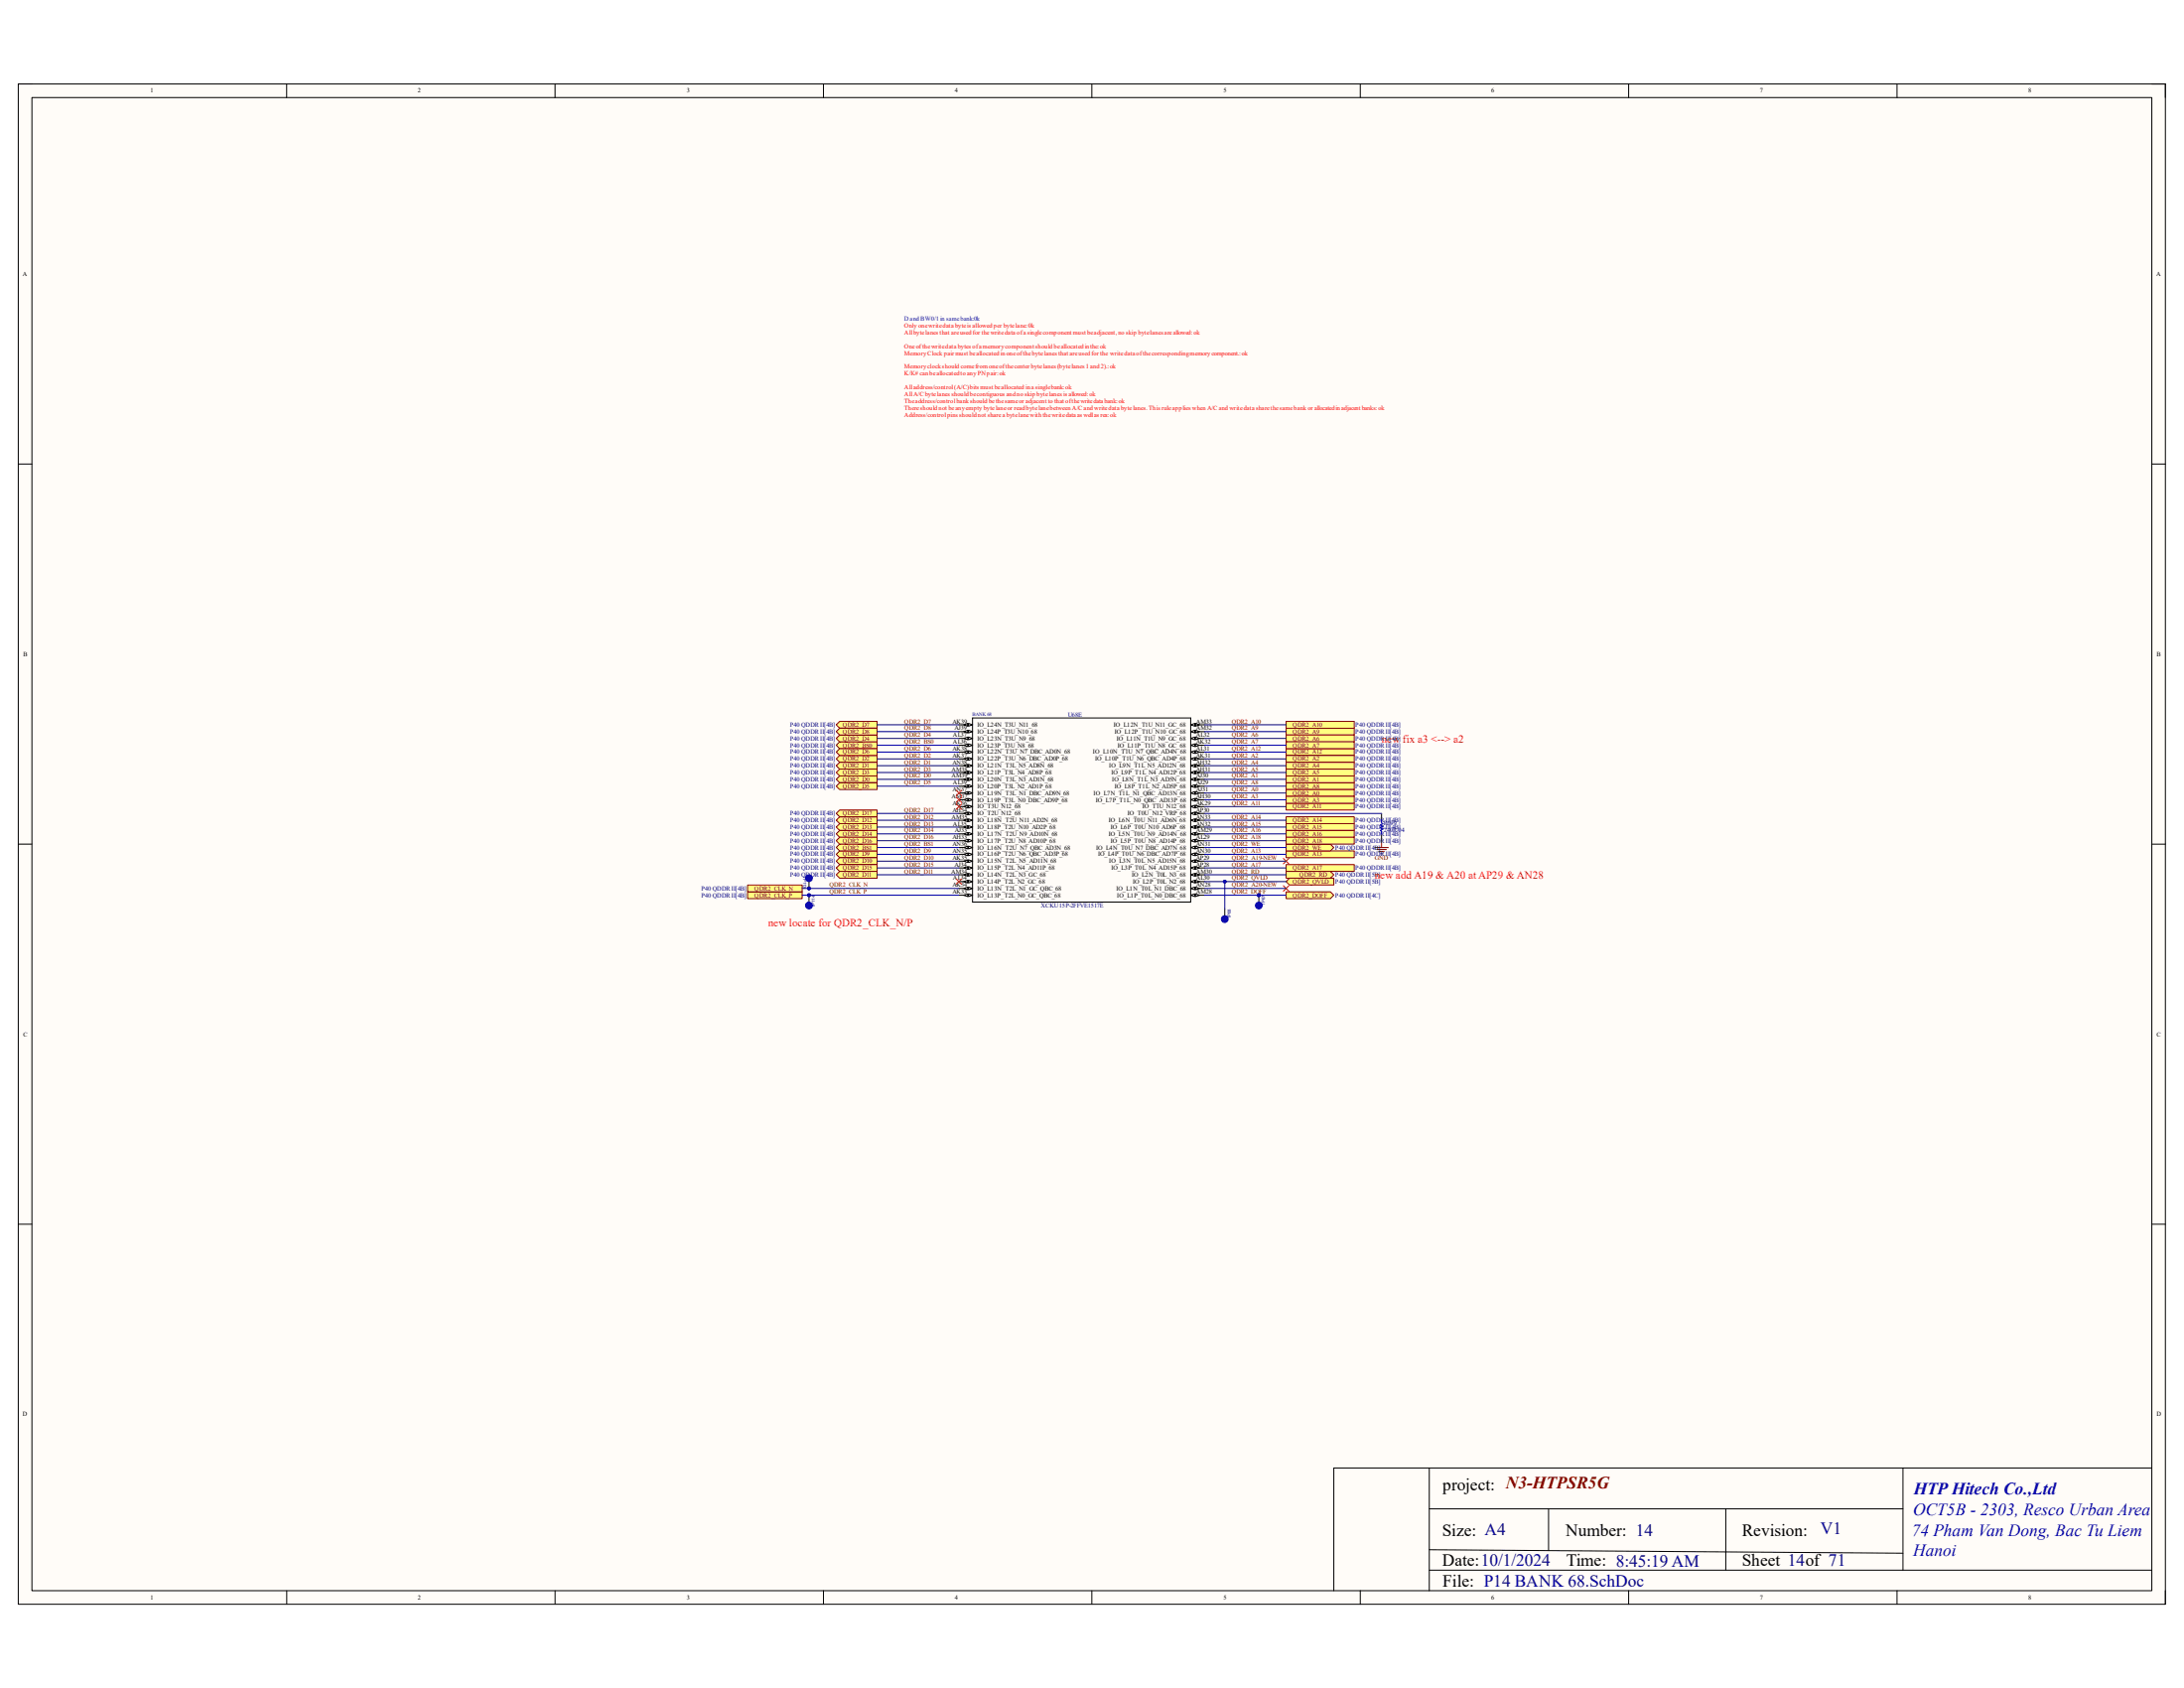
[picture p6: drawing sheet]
<svg xmlns="http://www.w3.org/2000/svg" width="279mm" height="216mm" viewBox="0 0 279 216" stroke-linecap="round" stroke-linejoin="round" font-family="sans-serif">
<path d="M2.3 10.7h274.7v194.5h-274.7z" fill-rule="evenodd" fill="#fffcf8"/>
<path d="M2.3 10.7h274.7v194.5h-274.7z" fill="none" stroke="#000" stroke-width=".13"/>
<path d="M4.1 12.5h271.2v191h-271.2z" fill-rule="evenodd" fill="#fffcf8"/>
<g fill="none" stroke="#000" stroke-width=".13">
<path d="M2.3 10.7h1.8M4.1 12.5h271.2v191h-271.2zM36.7 10.7v1.8M71 10.7v1.8M105.3 10.7v1.8M139.7 10.7v1.8M174 10.7v1.8M208.4 10.7v1.8M242.7 10.7v1.8M275.3 10.7h1.7v1.8M2.3 59.3h1.8M275.3 59.4h1.7"/>
<path d="M124.4 91.8h27.9v23.6h-27.9zM2.3 108h1.8M152.3 114.5h1.8M176.7 104v.9M176.7 106.7v.8M275.3 108h1.7M2.3 156.6h1.8M275.3 156.6h1.7M182.8 187.8v15.7M182.8 193h60.6M182.8 198.2l60.6 .5M198.1 193v5.3"/>
<path d="M220.8 193v7.8M243.4 187.8v13M275.3 187.8h-104.7v15.7M36.7 203.5v1.7M71 203.5v1.7M105.3 203.5v1.7M139.7 203.5v1.7M174 203.5v1.7M182.8 200.8h92.5M208.4 203.5v1.7M242.7 203.5v1.7M277 203.5v1.7"/>
</g>
<path d="M176.7 104.9v.4h.2l-.3 .2 .3 .2-.3 .2 .3 .1-.3 .2 .1 .1v.4" fill="none" stroke="#00f" stroke-width=".13"/>
<path d="M175.9 108.4h1.7M176.1 108.7h1.3M176.4 108.9h.7M176.7 109.2h.1M176.7 107.5v.9" fill="none" stroke="#800000" stroke-width=".13"/>
<path d="M152.3 114.5l.5-.2v.4z" fill="#f8fcff"/>
<path d="M152.3 114.5l.5-.2v.4z" fill="none" stroke="#000" stroke-width=".13"/>
<path d="M152.9 114.3l.6 .2-.6 .2z" fill="#f8fcff"/>
<path d="M152.3 113.6h1.8M152.9 114.3l.6 .2-.6 .2z" fill="none" stroke="#000" stroke-width=".13"/>
<path d="M152.3 113.6l.5-.1v.3z" fill="#f8fcff"/>
<path d="M152.3 113.6l.5-.1v.3z" fill="none" stroke="#000" stroke-width=".13"/>
<path d="M152.9 113.5l.6 .1-.6 .2z" fill="#f8fcff"/>
<path d="M152.3 112.8h1.8M152.9 113.5l.6 .1-.6 .2z" fill="none" stroke="#000" stroke-width=".13"/>
<path d="M152.3 112.8l.5-.2v.3z" fill="#f8fcff"/>
<path d="M152.3 112.8l.5-.2v.3z" fill="none" stroke="#000" stroke-width=".13"/>
<path d="M152.9 112.6l.6 .2-.6 .1z" fill="#f8fcff"/>
<path d="M152.3 111.9h1.8M152.9 112.6l.6 .2-.6 .1z" fill="none" stroke="#000" stroke-width=".13"/>
<path d="M152.3 111.9l.5-.2v.4z" fill="#f8fcff"/>
<path d="M152.3 111.9l.5-.2v.4z" fill="none" stroke="#000" stroke-width=".13"/>
<path d="M152.9 111.7l.6 .2-.6 .2z" fill="#f8fcff"/>
<path d="M152.3 111h1.8M152.9 111.7l.6 .2-.6 .2z" fill="none" stroke="#000" stroke-width=".13"/>
<path d="M152.3 111l.5-.2v.4z" fill="#f8fcff"/>
<path d="M152.3 111l.5-.2v.4z" fill="none" stroke="#000" stroke-width=".13"/>
<path d="M152.9 110.8l.6 .2-.6 .2z" fill="#f8fcff"/>
<path d="M152.3 110.1h1.8M152.9 110.8l.6 .2-.6 .2z" fill="none" stroke="#000" stroke-width=".13"/>
<path d="M152.3 110.1l.5-.1v.3z" fill="#f8fcff"/>
<path d="M152.3 110.1l.5-.1v.3z" fill="none" stroke="#000" stroke-width=".13"/>
<path d="M152.9 110l.6 .1-.6 .2z" fill="#f8fcff"/>
<path d="M152.3 109.3h1.8M152.9 110l.6 .1-.6 .2z" fill="none" stroke="#000" stroke-width=".13"/>
<path d="M152.3 109.3l.5-.2v.3z" fill="#f8fcff"/>
<path d="M152.3 109.3l.5-.2v.3z" fill="none" stroke="#000" stroke-width=".13"/>
<path d="M152.9 109.1l.6 .2-.6 .1z" fill="#f8fcff"/>
<path d="M152.3 108.4h1.8M152.9 109.1l.6 .2-.6 .1z" fill="none" stroke="#000" stroke-width=".13"/>
<path d="M152.3 108.4l.5-.2v.4z" fill="#f8fcff"/>
<path d="M152.3 108.4l.5-.2v.4z" fill="none" stroke="#000" stroke-width=".13"/>
<path d="M152.9 108.2l.6 .2-.6 .2z" fill="#f8fcff"/>
<path d="M152.3 107.5h1.8M152.9 108.2l.6 .2-.6 .2z" fill="none" stroke="#000" stroke-width=".13"/>
<path d="M152.3 107.5l.5-.1v.3z" fill="#f8fcff"/>
<path d="M152.3 107.5l.5-.1v.3z" fill="none" stroke="#000" stroke-width=".13"/>
<path d="M152.9 107.4l.6 .1-.6 .2z" fill="#f8fcff"/>
<path d="M152.3 106.7h1.8M152.9 107.4l.6 .1-.6 .2z" fill="none" stroke="#000" stroke-width=".13"/>
<path d="M152.3 106.7l.5-.2v.3z" fill="#f8fcff"/>
<path d="M152.3 106.7l.5-.2v.3z" fill="none" stroke="#000" stroke-width=".13"/>
<path d="M152.9 106.5l.6 .2-.6 .1z" fill="#f8fcff"/>
<path d="M152.3 105.8h1.8M152.9 106.5l.6 .2-.6 .1z" fill="none" stroke="#000" stroke-width=".13"/>
<path d="M152.3 105.8l.5-.2v.4z" fill="#f8fcff"/>
<path d="M152.3 105.8l.5-.2v.4z" fill="none" stroke="#000" stroke-width=".13"/>
<path d="M152.9 105.6l.6 .2-.6 .2z" fill="#f8fcff"/>
<path d="M152.3 104.9h1.8M152.9 105.6l.6 .2-.6 .2z" fill="none" stroke="#000" stroke-width=".13"/>
<path d="M152.3 104.9l.5-.2v.4z" fill="#f8fcff"/>
<path d="M152.3 104.9l.5-.2v.4z" fill="none" stroke="#000" stroke-width=".13"/>
<path d="M152.9 104.7l.6 .2-.6 .2z" fill="#f8fcff"/>
<path d="M152.3 104h1.8M152.9 104.7l.6 .2-.6 .2z" fill="none" stroke="#000" stroke-width=".13"/>
<path d="M152.3 104l.5-.1v.3z" fill="#f8fcff"/>
<path d="M152.3 104l.5-.1v.3z" fill="none" stroke="#000" stroke-width=".13"/>
<path d="M152.9 103.9l.6 .1-.6 .2z" fill="#f8fcff"/>
<path d="M152.3 103.2h1.8M152.9 103.9l.6 .1-.6 .2z" fill="none" stroke="#000" stroke-width=".13"/>
<path d="M152.3 103.2l.5-.2v.3z" fill="#f8fcff"/>
<path d="M152.3 103.2l.5-.2v.3z" fill="none" stroke="#000" stroke-width=".13"/>
<path d="M152.9 103l.6 .2-.6 .1z" fill="#f8fcff"/>
<path d="M152.3 102.3h1.8M152.9 103l.6 .2-.6 .1z" fill="none" stroke="#000" stroke-width=".13"/>
<path d="M152.3 102.3l.5-.2v.4z" fill="#f8fcff"/>
<path d="M152.3 102.3l.5-.2v.4z" fill="none" stroke="#000" stroke-width=".13"/>
<path d="M152.9 102.1l.6 .2-.6 .2z" fill="#f8fcff"/>
<path d="M152.3 101.4h1.8M152.9 102.1l.6 .2-.6 .2z" fill="none" stroke="#000" stroke-width=".13"/>
<path d="M152.3 101.4l.5-.1v.3z" fill="#f8fcff"/>
<path d="M152.3 101.4l.5-.1v.3z" fill="none" stroke="#000" stroke-width=".13"/>
<path d="M152.9 101.3l.6 .1-.6 .2z" fill="#f8fcff"/>
<path d="M152.3 100.6h1.8M152.9 101.3l.6 .1-.6 .2z" fill="none" stroke="#000" stroke-width=".13"/>
<path d="M152.3 100.6l.5-.2v.3z" fill="#f8fcff"/>
<path d="M152.3 100.6l.5-.2v.3z" fill="none" stroke="#000" stroke-width=".13"/>
<path d="M152.9 100.4l.6 .2-.6 .1z" fill="#f8fcff"/>
<path d="M152.3 99.7h1.8M152.9 100.4l.6 .2-.6 .1z" fill="none" stroke="#000" stroke-width=".13"/>
<path d="M152.3 99.7l.5-.2v.4z" fill="#f8fcff"/>
<path d="M152.3 99.7l.5-.2v.4z" fill="none" stroke="#000" stroke-width=".13"/>
<path d="M152.9 99.5l.6 .2-.6 .2z" fill="#f8fcff"/>
<path d="M152.3 98.8h1.8M152.9 99.5l.6 .2-.6 .2z" fill="none" stroke="#000" stroke-width=".13"/>
<path d="M152.3 98.8l.5-.2v.4z" fill="#f8fcff"/>
<path d="M152.3 98.8l.5-.2v.4z" fill="none" stroke="#000" stroke-width=".13"/>
<path d="M152.9 98.6l.6 .2-.6 .2z" fill="#f8fcff"/>
<path d="M152.3 97.9h1.8M152.9 98.6l.6 .2-.6 .2z" fill="none" stroke="#000" stroke-width=".13"/>
<path d="M152.3 97.9l.5-.1v.3z" fill="#f8fcff"/>
<path d="M152.3 97.9l.5-.1v.3z" fill="none" stroke="#000" stroke-width=".13"/>
<path d="M152.9 97.8l.6 .1-.6 .2z" fill="#f8fcff"/>
<path d="M152.3 97.1h1.8M152.9 97.8l.6 .1-.6 .2z" fill="none" stroke="#000" stroke-width=".13"/>
<path d="M152.3 97.1l.5-.2v.3z" fill="#f8fcff"/>
<path d="M152.3 97.1l.5-.2v.3z" fill="none" stroke="#000" stroke-width=".13"/>
<path d="M152.9 96.9l.6 .2-.6 .1z" fill="#f8fcff"/>
<path d="M152.3 96.2h1.8M152.9 96.9l.6 .2-.6 .1z" fill="none" stroke="#000" stroke-width=".13"/>
<path d="M152.3 96.2l.5-.2v.4z" fill="#f8fcff"/>
<path d="M152.3 96.2l.5-.2v.4z" fill="none" stroke="#000" stroke-width=".13"/>
<path d="M152.9 96l.6 .2-.6 .2z" fill="#f8fcff"/>
<path d="M152.3 95.3h1.8M152.9 96l.6 .2-.6 .2z" fill="none" stroke="#000" stroke-width=".13"/>
<path d="M152.3 95.3l.5-.2v.4z" fill="#f8fcff"/>
<path d="M152.3 95.3l.5-.2v.4z" fill="none" stroke="#000" stroke-width=".13"/>
<path d="M152.9 95.1l.6 .2-.6 .2z" fill="#f8fcff"/>
<path d="M152.3 94.4h1.8M152.9 95.1l.6 .2-.6 .2z" fill="none" stroke="#000" stroke-width=".13"/>
<path d="M152.3 94.4l.5-.1v.3z" fill="#f8fcff"/>
<path d="M152.3 94.4l.5-.1v.3z" fill="none" stroke="#000" stroke-width=".13"/>
<path d="M152.9 94.3l.6 .1-.6 .2z" fill="#f8fcff"/>
<path d="M152.3 93.6h1.8M152.9 94.3l.6 .1-.6 .2z" fill="none" stroke="#000" stroke-width=".13"/>
<path d="M152.3 93.6l.5-.2v.3z" fill="#f8fcff"/>
<path d="M152.3 93.6l.5-.2v.3z" fill="none" stroke="#000" stroke-width=".13"/>
<path d="M152.9 93.4l.6 .2-.6 .1z" fill="#f8fcff"/>
<path d="M152.3 92.7h1.8M152.9 93.4l.6 .2-.6 .1z" fill="none" stroke="#000" stroke-width=".13"/>
<path d="M152.3 92.7l.5-.2v.4z" fill="#f8fcff"/>
<path d="M152.3 92.7l.5-.2v.4z" fill="none" stroke="#000" stroke-width=".13"/>
<path d="M152.9 92.5l.6 .2-.6 .2z" fill="#f8fcff"/>
<path d="M152.9 92.5l.6 .2-.6 .2zM122.7 114.5h1.7" fill="none" stroke="#000" stroke-width=".13"/>
<path d="M123.9 114.3l.5 .2-.5 .2z" fill="#f8fcff"/>
<path d="M123.9 114.3l.5 .2-.5 .2z" fill="none" stroke="#000" stroke-width=".13"/>
<path d="M123.3 114.5l.5-.2v.4z" fill="#f8fcff"/>
<path d="M122.7 113.6h1.7M123.3 114.5l.5-.2v.4z" fill="none" stroke="#000" stroke-width=".13"/>
<path d="M123.9 113.5l.5 .1-.5 .2z" fill="#f8fcff"/>
<path d="M123.9 113.5l.5 .1-.5 .2z" fill="none" stroke="#000" stroke-width=".13"/>
<path d="M123.3 113.6l.5-.1v.3z" fill="#f8fcff"/>
<path d="M122.7 112.8h1.7M123.3 113.6l.5-.1v.3z" fill="none" stroke="#000" stroke-width=".13"/>
<path d="M123.9 112.6l.5 .2-.5 .1z" fill="#f8fcff"/>
<path d="M123.9 112.6l.5 .2-.5 .1z" fill="none" stroke="#000" stroke-width=".13"/>
<path d="M123.3 112.8l.5-.2v.3z" fill="#f8fcff"/>
<path d="M122.7 111.9h1.7M123.3 112.8l.5-.2v.3z" fill="none" stroke="#000" stroke-width=".13"/>
<path d="M123.9 111.7l.5 .2-.5 .2z" fill="#f8fcff"/>
<path d="M123.9 111.7l.5 .2-.5 .2z" fill="none" stroke="#000" stroke-width=".13"/>
<path d="M123.3 111.9l.5-.2v.4z" fill="#f8fcff"/>
<path d="M122.7 111h1.7M123.3 111.9l.5-.2v.4z" fill="none" stroke="#000" stroke-width=".13"/>
<path d="M123.9 110.8l.5 .2-.5 .2z" fill="#f8fcff"/>
<path d="M123.9 110.8l.5 .2-.5 .2z" fill="none" stroke="#000" stroke-width=".13"/>
<path d="M123.3 111l.5-.2v.4z" fill="#f8fcff"/>
<path d="M122.7 110.1h1.7M123.3 111l.5-.2v.4z" fill="none" stroke="#000" stroke-width=".13"/>
<path d="M123.9 110l.5 .1-.5 .2z" fill="#f8fcff"/>
<path d="M123.9 110l.5 .1-.5 .2z" fill="none" stroke="#000" stroke-width=".13"/>
<path d="M123.3 110.1l.5-.1v.3z" fill="#f8fcff"/>
<path d="M122.7 109.3h1.7M123.3 110.1l.5-.1v.3z" fill="none" stroke="#000" stroke-width=".13"/>
<path d="M123.9 109.1l.5 .2-.5 .1z" fill="#f8fcff"/>
<path d="M123.9 109.1l.5 .2-.5 .1z" fill="none" stroke="#000" stroke-width=".13"/>
<path d="M123.3 109.3l.5-.2v.3z" fill="#f8fcff"/>
<path d="M122.7 108.4h1.7M123.3 109.3l.5-.2v.3z" fill="none" stroke="#000" stroke-width=".13"/>
<path d="M123.9 108.2l.5 .2-.5 .2z" fill="#f8fcff"/>
<path d="M123.9 108.2l.5 .2-.5 .2z" fill="none" stroke="#000" stroke-width=".13"/>
<path d="M123.3 108.4l.5-.2v.4z" fill="#f8fcff"/>
<path d="M122.7 107.5h1.7M123.3 108.4l.5-.2v.4z" fill="none" stroke="#000" stroke-width=".13"/>
<path d="M123.9 107.4l.5 .1-.5 .2z" fill="#f8fcff"/>
<path d="M123.9 107.4l.5 .1-.5 .2z" fill="none" stroke="#000" stroke-width=".13"/>
<path d="M123.3 107.5l.5-.1v.3z" fill="#f8fcff"/>
<path d="M122.7 106.7h1.7M123.3 107.5l.5-.1v.3z" fill="none" stroke="#000" stroke-width=".13"/>
<path d="M123.9 106.5l.5 .2-.5 .1z" fill="#f8fcff"/>
<path d="M123.9 106.5l.5 .2-.5 .1z" fill="none" stroke="#000" stroke-width=".13"/>
<path d="M123.3 106.7l.5-.2v.3z" fill="#f8fcff"/>
<path d="M122.7 105.8h1.7M123.3 106.7l.5-.2v.3z" fill="none" stroke="#000" stroke-width=".13"/>
<path d="M123.9 105.6l.5 .2-.5 .2z" fill="#f8fcff"/>
<path d="M123.9 105.6l.5 .2-.5 .2z" fill="none" stroke="#000" stroke-width=".13"/>
<path d="M123.3 105.8l.5-.2v.4z" fill="#f8fcff"/>
<path d="M122.7 104.9h1.7M123.3 105.8l.5-.2v.4z" fill="none" stroke="#000" stroke-width=".13"/>
<path d="M123.9 104.7l.5 .2-.5 .2z" fill="#f8fcff"/>
<path d="M123.9 104.7l.5 .2-.5 .2z" fill="none" stroke="#000" stroke-width=".13"/>
<path d="M123.3 104.9l.5-.2v.4z" fill="#f8fcff"/>
<path d="M122.7 104h1.7M123.3 104.9l.5-.2v.4z" fill="none" stroke="#000" stroke-width=".13"/>
<path d="M123.9 103.9l.5 .1-.5 .2z" fill="#f8fcff"/>
<path d="M123.9 103.9l.5 .1-.5 .2z" fill="none" stroke="#000" stroke-width=".13"/>
<path d="M123.3 104l.5-.1v.3z" fill="#f8fcff"/>
<path d="M122.7 103.2h1.7M123.3 104l.5-.1v.3z" fill="none" stroke="#000" stroke-width=".13"/>
<path d="M123.9 103l.5 .2-.5 .1z" fill="#f8fcff"/>
<path d="M123.9 103l.5 .2-.5 .1z" fill="none" stroke="#000" stroke-width=".13"/>
<path d="M123.3 103.2l.5-.2v.3z" fill="#f8fcff"/>
<path d="M122.7 102.3h1.7M123.3 103.2l.5-.2v.3z" fill="none" stroke="#000" stroke-width=".13"/>
<path d="M123.9 102.1l.5 .2-.5 .2z" fill="#f8fcff"/>
<path d="M123.9 102.1l.5 .2-.5 .2z" fill="none" stroke="#000" stroke-width=".13"/>
<path d="M123.3 102.3l.5-.2v.4z" fill="#f8fcff"/>
<path d="M122.7 101.4h1.7M123.3 102.3l.5-.2v.4z" fill="none" stroke="#000" stroke-width=".13"/>
<path d="M123.9 101.3l.5 .1-.5 .2z" fill="#f8fcff"/>
<path d="M123.9 101.3l.5 .1-.5 .2z" fill="none" stroke="#000" stroke-width=".13"/>
<path d="M123.3 101.4l.5-.1v.3z" fill="#f8fcff"/>
<path d="M122.7 100.6h1.7M123.3 101.4l.5-.1v.3z" fill="none" stroke="#000" stroke-width=".13"/>
<path d="M123.9 100.4l.5 .2-.5 .1z" fill="#f8fcff"/>
<path d="M123.9 100.4l.5 .2-.5 .1z" fill="none" stroke="#000" stroke-width=".13"/>
<path d="M123.3 100.6l.5-.2v.3z" fill="#f8fcff"/>
<path d="M122.7 99.7h1.7M123.3 100.6l.5-.2v.3z" fill="none" stroke="#000" stroke-width=".13"/>
<path d="M123.9 99.5l.5 .2-.5 .2z" fill="#f8fcff"/>
<path d="M123.9 99.5l.5 .2-.5 .2z" fill="none" stroke="#000" stroke-width=".13"/>
<path d="M123.3 99.7l.5-.2v.4z" fill="#f8fcff"/>
<path d="M122.7 98.8h1.7M123.3 99.7l.5-.2v.4z" fill="none" stroke="#000" stroke-width=".13"/>
<path d="M123.9 98.6l.5 .2-.5 .2z" fill="#f8fcff"/>
<path d="M123.9 98.6l.5 .2-.5 .2z" fill="none" stroke="#000" stroke-width=".13"/>
<path d="M123.3 98.8l.5-.2v.4z" fill="#f8fcff"/>
<path d="M122.7 97.9h1.7M123.3 98.8l.5-.2v.4z" fill="none" stroke="#000" stroke-width=".13"/>
<path d="M123.9 97.8l.5 .1-.5 .2z" fill="#f8fcff"/>
<path d="M123.9 97.8l.5 .1-.5 .2z" fill="none" stroke="#000" stroke-width=".13"/>
<path d="M123.3 97.9l.5-.1v.3z" fill="#f8fcff"/>
<path d="M122.7 97.1h1.7M123.3 97.9l.5-.1v.3z" fill="none" stroke="#000" stroke-width=".13"/>
<path d="M123.9 96.9l.5 .2-.5 .1z" fill="#f8fcff"/>
<path d="M123.9 96.9l.5 .2-.5 .1z" fill="none" stroke="#000" stroke-width=".13"/>
<path d="M123.3 97.1l.5-.2v.3z" fill="#f8fcff"/>
<path d="M122.7 96.2h1.7M123.3 97.1l.5-.2v.3z" fill="none" stroke="#000" stroke-width=".13"/>
<path d="M123.9 96l.5 .2-.5 .2z" fill="#f8fcff"/>
<path d="M123.9 96l.5 .2-.5 .2z" fill="none" stroke="#000" stroke-width=".13"/>
<path d="M123.3 96.2l.5-.2v.4z" fill="#f8fcff"/>
<path d="M122.7 95.3h1.7M123.3 96.2l.5-.2v.4z" fill="none" stroke="#000" stroke-width=".13"/>
<path d="M123.9 95.1l.5 .2-.5 .2z" fill="#f8fcff"/>
<path d="M123.9 95.1l.5 .2-.5 .2z" fill="none" stroke="#000" stroke-width=".13"/>
<path d="M123.3 95.3l.5-.2v.4z" fill="#f8fcff"/>
<path d="M122.7 94.4h1.7M123.3 95.3l.5-.2v.4z" fill="none" stroke="#000" stroke-width=".13"/>
<path d="M123.9 94.3l.5 .1-.5 .2z" fill="#f8fcff"/>
<path d="M123.9 94.3l.5 .1-.5 .2z" fill="none" stroke="#000" stroke-width=".13"/>
<path d="M123.3 94.4l.5-.1v.3z" fill="#f8fcff"/>
<path d="M122.7 93.6h1.7M123.3 94.4l.5-.1v.3z" fill="none" stroke="#000" stroke-width=".13"/>
<path d="M123.9 93.4l.5 .2-.5 .1z" fill="#f8fcff"/>
<path d="M123.9 93.4l.5 .2-.5 .1z" fill="none" stroke="#000" stroke-width=".13"/>
<path d="M123.3 93.6l.5-.2v.3z" fill="#f8fcff"/>
<path d="M122.7 92.7h1.7M123.3 93.6l.5-.2v.3z" fill="none" stroke="#000" stroke-width=".13"/>
<path d="M123.9 92.5l.5 .2-.5 .2z" fill="#f8fcff"/>
<path d="M123.9 92.5l.5 .2-.5 .2z" fill="none" stroke="#000" stroke-width=".13"/>
<path d="M123.3 92.7l.5-.2v.4z" fill="#f8fcff"/>
<path d="M123.3 92.7l.5-.2v.4z" fill="none" stroke="#000" stroke-width=".13"/>
<path d="M164.5 114.1h5.7l.4 .4-.4 .4h-5.7z" fill-rule="evenodd" fill="#ffff80"/>
<path d="M164.5 114.1h5.7l.4 .4-.4 .4h-5.7z" fill="none" stroke="#800000" stroke-width=".13"/>
<path d="M164.5 111.5h5.7l.4 .4-.4 .4h-5.7z" fill-rule="evenodd" fill="#ffff80"/>
<path d="M164.5 111.5h5.7l.4 .4-.4 .4h-5.7z" fill="none" stroke="#800000" stroke-width=".13"/>
<path d="M165 112.3h5.6v.9h-5.6l-.5-.4z" fill-rule="evenodd" fill="#ffff80"/>
<path d="M165 112.3h5.6v.9h-5.6l-.5-.4z" fill="none" stroke="#800000" stroke-width=".13"/>
<circle cx="161" cy="114.5" r=".17" fill="#000080"/>
<circle cx="161" cy="114.5" r=".17" fill="none" stroke="#000080" stroke-width=".13"/>
<circle cx="161" cy="115.8" r=".44" fill="#00f"/>
<circle cx="161" cy="115.8" r=".44" fill="none" stroke="#00f" stroke-width=".13"/>
<path d="M161 114.5v.9" fill="none" stroke="#000" stroke-width=".13"/>
<circle cx="161" cy="114.5" r=".17" fill="#000080"/>
<circle cx="161" cy="114.5" r=".17" fill="none" stroke="#000080" stroke-width=".13"/>
<circle cx="156.7" cy="117.6" r=".44" fill="#00f"/>
<circle cx="156.7" cy="117.6" r=".44" fill="none" stroke="#00f" stroke-width=".13"/>
<path d="M156.7 116.2v.9" fill="none" stroke="#000" stroke-width=".13"/>
<path d="M95.6 114.1h7v.8h-7z" fill-rule="evenodd" fill="#ffff80"/>
<path d="M95.6 114.1h7v.8h-7z" fill="none" stroke="#800000" stroke-width=".13"/>
<path d="M95.6 113.2h7v.9h-7z" fill-rule="evenodd" fill="#ffff80"/>
<path d="M95.6 113.2h7v.9h-7z" fill="none" stroke="#800000" stroke-width=".13"/>
<circle cx="103.5" cy="114.5" r=".17" fill="#000080"/>
<circle cx="103.5" cy="114.5" r=".17" fill="none" stroke="#000080" stroke-width=".13"/>
<circle cx="103.5" cy="115.8" r=".44" fill="#00f"/>
<circle cx="103.5" cy="115.8" r=".44" fill="none" stroke="#00f" stroke-width=".13"/>
<path d="M103.5 114.5v.9" fill="none" stroke="#000" stroke-width=".13"/>
<circle cx="103.5" cy="114.5" r=".17" fill="#000080"/>
<circle cx="103.5" cy="114.5" r=".17" fill="none" stroke="#000080" stroke-width=".13"/>
<circle cx="103.5" cy="113.6" r=".17" fill="#000080"/>
<circle cx="103.5" cy="113.6" r=".17" fill="none" stroke="#000080" stroke-width=".13"/>
<circle cx="103.5" cy="112.3" r=".44" fill="#00f"/>
<circle cx="103.5" cy="112.3" r=".44" fill="none" stroke="#00f" stroke-width=".13"/>
<path d="M103.5 112.8v.8" fill="none" stroke="#000" stroke-width=".13"/>
<circle cx="103.5" cy="113.6" r=".17" fill="#000080"/>
<circle cx="103.5" cy="113.6" r=".17" fill="none" stroke="#000080" stroke-width=".13"/>
<path d="M122.3 101.1l.7 .7M122.3 101.9l.7 .7M122.3 102.8l.7 .7M122.3 112.4l.7 .7M123 101.1l-.7 .7M123 101.9l-.7 .7M123 102.8l-.7 .7M123 112.4l-.7 .7M164.2 109.8l.7 .7M164.2 113.3l.7 .7M164.9 109.8l-.7 .7M164.9 113.3l-.7 .7" fill="none" stroke="#f00" stroke-width=".13"/>
<path d="M107.4 108.8h4.8v.9h-4.8l-.4-.4z" fill-rule="evenodd" fill="#ffff80"/>
<path d="M107.4 108.8h4.8v.9h-4.8l-.4-.4z" fill="none" stroke="#800000" stroke-width=".13"/>
<path d="M107 108.4l.4-.4h4.8v.8h-4.8z" fill-rule="evenodd" fill="#ffff80"/>
<path d="M107 108.4l.4-.4h4.8v.8h-4.8z" fill="none" stroke="#800000" stroke-width=".13"/>
<path d="M107 111.9l.4-.4h4.8v.8h-4.8z" fill-rule="evenodd" fill="#ffff80"/>
<path d="M107 111.9l.4-.4h4.8v.8h-4.8z" fill="none" stroke="#800000" stroke-width=".13"/>
<path d="M107.4 104.5h4.8v.8h-4.8l-.4-.4z" fill-rule="evenodd" fill="#ffff80"/>
<path d="M107.4 104.5h4.8v.8h-4.8l-.4-.4z" fill="none" stroke="#800000" stroke-width=".13"/>
<path d="M107.4 105.3h4.8v.9h-4.8l-.4-.4z" fill-rule="evenodd" fill="#ffff80"/>
<path d="M107.4 105.3h4.8v.9h-4.8l-.4-.4z" fill="none" stroke="#800000" stroke-width=".13"/>
<path d="M107.4 109.7h4.8v.9h-4.8l-.4-.5z" fill-rule="evenodd" fill="#ffff80"/>
<path d="M107.4 109.7h4.8v.9h-4.8l-.4-.5z" fill="none" stroke="#800000" stroke-width=".13"/>
<path d="M107 106.7l.4-.5h4.8v.9h-4.8z" fill-rule="evenodd" fill="#ffff80"/>
<path d="M107 106.7l.4-.5h4.8v.9h-4.8z" fill="none" stroke="#800000" stroke-width=".13"/>
<path d="M107 111l.4-.4h4.8v.9h-4.8z" fill-rule="evenodd" fill="#ffff80"/>
<path d="M107 111l.4-.4h4.8v.9h-4.8z" fill="none" stroke="#800000" stroke-width=".13"/>
<path d="M107 107.5l.4-.4h4.8v.9h-4.8z" fill-rule="evenodd" fill="#ffff80"/>
<path d="M107 107.5l.4-.4h4.8v.9h-4.8z" fill="none" stroke="#800000" stroke-width=".13"/>
<path d="M107 104l.4-.4h4.8v.9h-4.8z" fill-rule="evenodd" fill="#ffff80"/>
<path d="M107 104l.4-.4h4.8v.9h-4.8z" fill="none" stroke="#800000" stroke-width=".13"/>
<path d="M107 95.3l.4-.4h4.8v.9h-4.8z" fill-rule="evenodd" fill="#ffff80"/>
<path d="M107 95.3l.4-.4h4.8v.9h-4.8z" fill="none" stroke="#800000" stroke-width=".13"/>
<path d="M107 94.4l.4-.4h4.8v.9h-4.8z" fill-rule="evenodd" fill="#ffff80"/>
<path d="M107 94.4l.4-.4h4.8v.9h-4.8z" fill="none" stroke="#800000" stroke-width=".13"/>
<path d="M107.4 96.6h4.8v.9h-4.8l-.4-.4z" fill-rule="evenodd" fill="#ffff80"/>
<path d="M107.4 96.6h4.8v.9h-4.8l-.4-.4z" fill="none" stroke="#800000" stroke-width=".13"/>
<path d="M107 97.9l.4-.4h4.8v.9h-4.8z" fill-rule="evenodd" fill="#ffff80"/>
<path d="M107 97.9l.4-.4h4.8v.9h-4.8z" fill="none" stroke="#800000" stroke-width=".13"/>
<path d="M107 98.8l.4-.4h4.8v.8h-4.8z" fill-rule="evenodd" fill="#ffff80"/>
<path d="M107 98.8l.4-.4h4.8v.8h-4.8z" fill="none" stroke="#800000" stroke-width=".13"/>
<path d="M107 99.7l.4-.5h4.8v.9h-4.8z" fill-rule="evenodd" fill="#ffff80"/>
<path d="M107 99.7l.4-.5h4.8v.9h-4.8z" fill="none" stroke="#800000" stroke-width=".13"/>
<path d="M107.4 100.1h4.8v.9h-4.8l-.4-.4z" fill-rule="evenodd" fill="#ffff80"/>
<path d="M107.4 100.1h4.8v.9h-4.8l-.4-.4z" fill="none" stroke="#800000" stroke-width=".13"/>
<path d="M107 96.2l.4-.4h4.8v.8h-4.8z" fill-rule="evenodd" fill="#ffff80"/>
<path d="M107 96.2l.4-.4h4.8v.8h-4.8z" fill="none" stroke="#800000" stroke-width=".13"/>
<path d="M107.4 92.3h4.8v.8h-4.8l-.4-.4z" fill-rule="evenodd" fill="#ffff80"/>
<path d="M107.4 92.3h4.8v.8h-4.8l-.4-.4z" fill="none" stroke="#800000" stroke-width=".13"/>
<path d="M107.4 93.1h4.8v.9h-4.8l-.4-.4z" fill-rule="evenodd" fill="#ffff80"/>
<path d="M107.4 93.1h4.8v.9h-4.8l-.4-.4z" fill="none" stroke="#800000" stroke-width=".13"/>
<path d="M164.5 110.6h8.8v.9h-8.8z" fill-rule="evenodd" fill="#ffff80"/>
<path d="M164.5 110.6h8.8v.9h-8.8z" fill="none" stroke="#800000" stroke-width=".13"/>
<path d="M164.5 108.8h8.8v.9h-8.8z" fill-rule="evenodd" fill="#ffff80"/>
<path d="M164.5 108.8h8.8v.9h-8.8z" fill="none" stroke="#800000" stroke-width=".13"/>
<path d="M164.5 108h5.7l.4 .4-.4 .4h-5.7z" fill-rule="evenodd" fill="#ffff80"/>
<path d="M164.5 108h5.7l.4 .4-.4 .4h-5.7z" fill="none" stroke="#800000" stroke-width=".13"/>
<path d="M164.5 105.3h8.8v.9h-8.8z" fill-rule="evenodd" fill="#ffff80"/>
<path d="M164.5 105.3h8.8v.9h-8.8z" fill="none" stroke="#800000" stroke-width=".13"/>
<path d="M164.5 104.5h8.8v.8h-8.8z" fill-rule="evenodd" fill="#ffff80"/>
<path d="M164.5 104.5h8.8v.8h-8.8z" fill="none" stroke="#800000" stroke-width=".13"/>
<path d="M164.5 106.2h8.8v.9h-8.8z" fill-rule="evenodd" fill="#ffff80"/>
<path d="M164.5 106.2h8.8v.9h-8.8z" fill="none" stroke="#800000" stroke-width=".13"/>
<path d="M164.5 107.1h8.8v.9h-8.8z" fill-rule="evenodd" fill="#ffff80"/>
<path d="M164.5 107.1h8.8v.9h-8.8z" fill="none" stroke="#800000" stroke-width=".13"/>
<path d="M164.5 93.1h8.8v.9h-8.8z" fill-rule="evenodd" fill="#ffff80"/>
<path d="M164.5 93.1h8.8v.9h-8.8z" fill="none" stroke="#800000" stroke-width=".13"/>
<path d="M164.5 92.3h8.8v.8h-8.8z" fill-rule="evenodd" fill="#ffff80"/>
<path d="M164.5 92.3h8.8v.8h-8.8z" fill="none" stroke="#800000" stroke-width=".13"/>
<path d="M164.5 95.8h8.8v.8h-8.8z" fill-rule="evenodd" fill="#ffff80"/>
<path d="M164.5 95.8h8.8v.8h-8.8z" fill="none" stroke="#800000" stroke-width=".13"/>
<path d="M164.5 94h8.8v.9h-8.8z" fill-rule="evenodd" fill="#ffff80"/>
<path d="M164.5 94h8.8v.9h-8.8z" fill="none" stroke="#800000" stroke-width=".13"/>
<path d="M164.5 102.7h8.8v.9h-8.8z" fill-rule="evenodd" fill="#ffff80"/>
<path d="M164.5 102.7h8.8v.9h-8.8z" fill="none" stroke="#800000" stroke-width=".13"/>
<path d="M164.5 96.6h8.8v.9h-8.8z" fill-rule="evenodd" fill="#ffff80"/>
<path d="M164.5 96.6h8.8v.9h-8.8z" fill="none" stroke="#800000" stroke-width=".13"/>
<path d="M164.5 94.9h8.8v.9h-8.8z" fill-rule="evenodd" fill="#ffff80"/>
<path d="M164.5 94.9h8.8v.9h-8.8z" fill="none" stroke="#800000" stroke-width=".13"/>
<path d="M164.5 100.1h8.8v.9h-8.8z" fill-rule="evenodd" fill="#ffff80"/>
<path d="M164.5 100.1h8.8v.9h-8.8z" fill="none" stroke="#800000" stroke-width=".13"/>
<path d="M164.5 99.2h8.8v.9h-8.8z" fill-rule="evenodd" fill="#ffff80"/>
<path d="M164.5 99.2h8.8v.9h-8.8z" fill="none" stroke="#800000" stroke-width=".13"/>
<path d="M164.5 101h8.8v.9h-8.8z" fill-rule="evenodd" fill="#ffff80"/>
<path d="M164.5 101h8.8v.9h-8.8z" fill="none" stroke="#800000" stroke-width=".13"/>
<path d="M164.5 101.9h8.8v.8h-8.8z" fill-rule="evenodd" fill="#ffff80"/>
<path d="M164.5 101.9h8.8v.8h-8.8z" fill="none" stroke="#800000" stroke-width=".13"/>
<path d="M164.5 98.4h8.8v.8h-8.8z" fill-rule="evenodd" fill="#ffff80"/>
<path d="M164.5 98.4h8.8v.8h-8.8z" fill="none" stroke="#800000" stroke-width=".13"/>
<path d="M164.5 97.5h8.8v.9h-8.8z" fill-rule="evenodd" fill="#ffff80"/>
<path d="M164.5 97.5h8.8v.9h-8.8z" fill="none" stroke="#800000" stroke-width=".13"/>
<g fill="none" stroke="#000080" stroke-width=".13">
<path d="M112.2 94.4h10.5M112.2 99.7h10.5M112.2 98.8h10.5M112.2 97.9h10.5M112.2 97.1h10.5M112.2 96.2h10.5M112.2 95.3h10.5M112.2 93.6h10.5M112.2 92.7h10.5M154.1 94.4h10.4M112.2 111.9h10.5M112.2 111h10.5"/>
<path d="M112.2 110.1h10.5M112.2 109.3h10.5M112.2 108.4h10.5M112.2 107.5h10.5M112.2 106.7h10.5M112.2 105.8h10.5M112.2 104.9h10.5M112.2 104h10.5M112.2 100.6h10.5M154.1 114.5h10.4"/>
</g>
<circle cx="161" cy="114.5" r=".17" fill="#000080"/>
<g fill="none" stroke="#000080" stroke-width=".13">
<path d="M154.1 112.8h10.4M154.1 113.6h10.4"/>
<circle cx="161" cy="114.5" r=".17"/>
</g>
<circle cx="156.7" cy="112.8" r=".17" fill="#000080"/>
<g fill="none" stroke="#000080" stroke-width=".13">
<path d="M154.1 99.7h10.4M154.1 98.8h10.4M154.1 97.9h10.4M154.1 97.1h10.4M154.1 96.2h10.4M154.1 95.3h10.4M154.1 93.6h10.4M154.1 92.7h10.4M154.1 111.9h10.4M154.1 111h10.4M154.1 110.1h10.4M154.1 109.3h10.4"/>
<path d="M154.1 108.4h10.4M154.1 107.5h10.4M154.1 106.7h10.4M154.1 105.8h10.4M154.1 104.9h10.4M154.1 103.2h10.4M154.1 102.3h10.4M154.1 101.4h10.4M154.1 100.6h10.4M154.1 104h22.6M156.7 112.8v3.4"/>
<circle cx="156.7" cy="112.8" r=".17"/>
</g>
<circle cx="156.7" cy="112.8" r=".17" fill="#000080"/>
<g fill="none" stroke="#000080" stroke-width=".13">
<path d="M102.6 114.5h20.1"/>
<circle cx="156.7" cy="112.8" r=".17"/>
</g>
<circle cx="103.5" cy="114.5" r=".17" fill="#000080"/>
<g fill="none" stroke="#000080" stroke-width=".13">
<path d="M102.6 113.6h20.1"/>
<circle cx="103.5" cy="114.5" r=".17"/>
</g>
<circle cx="103.5" cy="113.6" r=".17" fill="#000080"/>
<circle cx="103.5" cy="113.6" r=".17" fill="none" stroke="#000080" stroke-width=".13"/>
<g font-size="2.2">
<text x="184.6" y="190.6">project: N3-HTPSR5G</text>
<text x="184.5" y="196.4">Size: A4</text>
<text x="200.3" y="196.4">Number: 14</text>
<text x="222.8" y="196.4">Revision:</text>
<text x="184.5" y="200.3">Date:10/1/2024</text>
<text x="184.6" y="202.9">File: P14 BANK 68.SchDoc</text>
<text x="200.4" y="200.3">Time: 8:45:19 AM</text>
<text x="222.8" y="200.3">Sheet 14of 71</text>
</g>
<g font-size="2.2" fill="#00f">
<text x="244.8" y="191.2">HTP Hitech Co.,Ltd</text>
<text x="244.6" y="196.5">74 Pham Van Dong, Bac Tu Liem</text>
<text x="244.7" y="193.8">OCT5B - 2303, Resco Urban Area</text>
<text x="244.7" y="199.1">Hanoi</text>
</g>
<text font-size="2.2" fill="#000080" x="232.9" y="196.3">V1</text>
<g font-size="1.4" fill="#f00">
<text x="176.7" y="95">new fix a3 &lt;--&gt; a2</text>
<text x="175.9" y="112.4">new add A19 &amp; A20 at AP29 &amp; AN28</text>
<text x="98.3" y="118.5">new locate for QDR2_CLK_N/P</text>
</g>
<g font-size=".8">
<text x="19.2" y="11.9">1</text>
<text x="53.5" y="11.9">2</text>
<text x="87.8" y="11.9">3</text>
<text x="122.1" y="11.9">4</text>
<text x="156.5" y="11.9">5</text>
<text x="190.8" y="11.9">6</text>
<text x="225.1" y="11.9">7</text>
<text x="259.5" y="11.9">8</text>
<text x="2.9" y="35.3">A</text>
<text x="275.8" y="35.3">A</text>
<text x="3" y="83.9">B</text>
<text x="275.9" y="83.9">B</text>
<text x="121.8" y="92.5">AK39</text>
<text x="121.9" y="95.1">AL36</text>
<text x="121.9" y="94.3">AL37</text>
<text x="122.1" y="93.4">AJ39</text>
<text x="125" y="95.6">IO_L23P_T3U_N8_68</text>
<text x="125" y="94.7">IO_L23N_T3U_N9_68</text>
<text x="125" y="93.9">IO_L24P_T3U_N10_68</text>
<text x="125" y="93">IO_L24N_T3U_N11_68</text>
<text x="142.5" y="93">IO_L12N_T1U_N11_GC_68</text>
<text x="142.6" y="93.9">IO_L12P_T1U_N10_GC_68</text>
<text x="142.8" y="94.7">IO_L11N_T1U_N9_GC_68</text>
<text x="143" y="95.6">IO_L11P_T1U_N8_GC_68</text>
<text x="153" y="95.1">AK32</text>
<text x="153" y="94.3">AL32</text>
<text x="153" y="93.4">AM32</text>
<text x="153" y="92.5">AM33</text>
<text x="121.7" y="99.5">AM39</text>
<text x="121.7" y="98.6">AM38</text>
<text x="121.8" y="101.3">AN37</text>
<text x="121.8" y="97.7">AN38</text>
<text x="121.8" y="96.9">AK37</text>
<text x="121.8" y="96">AK38</text>
<text x="121.9" y="100.4">AL39</text>
<text x="125" y="101.7">IO_L19N_T3L_N1_DBC_AD9N_68</text>
<text x="125" y="100.8">IO_L20P_T3L_N2_AD1P_68</text>
<text x="125" y="99.9">IO_L20N_T3L_N3_AD1N_68</text>
<text x="125" y="99.1">IO_L21P_T3L_N4_AD8P_68</text>
<text x="125" y="98.2">IO_L21N_T3L_N5_AD8N_68</text>
<text x="125" y="97.3">IO_L22P_T3U_N6_DBC_AD0P_68</text>
<text x="125" y="96.4">IO_L22N_T3U_N7_DBC_AD0N_68</text>
<text x="139.8" y="96.4">IO_L10N_T1U_N7_QBC_AD4N_68</text>
<text x="139.9" y="101.7">IO_L7N_T1L_N1_QBC_AD13N_68</text>
<text x="140.1" y="97.3">IO_L10P_T1U_N6_QBC_AD4P_68</text>
<text x="141.9" y="98.2">IO_L9N_T1L_N5_AD12N_68</text>
<text x="142.2" y="99.1">IO_L9P_T1L_N4_AD12P_68</text>
<text x="142.3" y="99.9">IO_L8N_T1L_N3_AD5N_68</text>
<text x="142.6" y="100.8">IO_L8P_T1L_N2_AD5P_68</text>
<text x="153" y="101.3">AJ31</text>
<text x="153" y="100.4">AJ29</text>
<text x="153" y="99.5">AJ30</text>
<text x="153" y="98.6">AH31</text>
<text x="153" y="97.7">AH32</text>
<text x="153" y="96.9">AK31</text>
<text x="153" y="96">AL31</text>
<text x="121.7" y="104.7">AM35</text>
<text x="121.7" y="102.1">AM37</text>
<text x="121.8" y="107.4">AH33</text>
<text x="121.8" y="103.8">AH34</text>
<text x="121.8" y="103">AK36</text>
<text x="121.9" y="105.6">AL35</text>
<text x="122.1" y="106.5">AJ33</text>
<text x="125" y="107.8">IO_L17P_T2U_N8_AD10P_68</text>
<text x="125" y="106.9">IO_L17N_T2U_N9_AD10N_68</text>
<text x="125" y="106">IO_L18P_T2U_N10_AD2P_68</text>
<text x="125" y="105.2">IO_L18N_T2U_N11_AD2N_68</text>
<text x="125" y="104.3">IO_T2U_N12_68</text>
<text x="125" y="103.4">IO_T3U_N12_68</text>
<text x="125" y="102.6">IO_L19P_T3L_N0_DBC_AD9P_68</text>
<text x="140.2" y="102.6">IO_L7P_T1L_N0_QBC_AD13P_68</text>
<text x="141.8" y="106.9">IO_L5N_T0U_N9_AD14N_68</text>
<text x="141.8" y="105.2">IO_L6N_T0U_N11_AD6N_68</text>
<text x="142.1" y="107.8">IO_L5P_T0U_N8_AD14P_68</text>
<text x="142.1" y="106">IO_L6P_T0U_N10_AD6P_68</text>
<text x="144.2" y="104.3">IO_T0U_N12_VRP_68</text>
<text x="146.1" y="103.4">IO_T1U_N12_68</text>
<text x="153" y="107.4">AL29</text>
<text x="153" y="106.5">AM29</text>
<text x="153" y="105.6">AN32</text>
<text x="153" y="104.7">AN33</text>
<text x="153" y="103.8">AP30</text>
<text x="153" y="103">AK29</text>
<text x="153" y="102.1">AH30</text>
<text x="121.7" y="111.7">AM34</text>
<text x="121.8" y="113.5">AK34</text>
<text x="121.8" y="110">AK35</text>
<text x="121.8" y="109.1">AN35</text>
<text x="121.8" y="108.2">AN36</text>
<text x="121.9" y="112.6">AL34</text>
<text x="122.1" y="110.8">AJ34</text>
<text x="125" y="113.9">IO_L13N_T2L_N1_GC_QBC_68</text>
<text x="125" y="113">IO_L14P_T2L_N2_GC_68</text>
<text x="125" y="112.1">IO_L14N_T2L_N3_GC_68</text>
<text x="125" y="111.3">IO_L15P_T2L_N4_AD11P_68</text>
<text x="125" y="110.4">IO_L15N_T2L_N5_AD11N_68</text>
<text x="125" y="109.5">IO_L16P_T2U_N6_QBC_AD3P_68</text>
<text x="125" y="108.7">IO_L16N_T2U_N7_QBC_AD3N_68</text>
<text x="140.2" y="108.7">IO_L4N_T0U_N7_DBC_AD7N_68</text>
<text x="140.5" y="109.5">IO_L4P_T0U_N6_DBC_AD7P_68</text>
<text x="141.9" y="110.4">IO_L3N_T0L_N5_AD15N_68</text>
<text x="142.2" y="111.3">IO_L3P_T0L_N4_AD15P_68</text>
<text x="142.8" y="113.9">IO_L1N_T0L_N1_DBC_68</text>
<text x="144.8" y="112.1">IO_L2N_T0L_N3_68</text>
<text x="144.9" y="113">IO_L2P_T0L_N2_68</text>
<text x="153" y="113.5">AN28</text>
<text x="153" y="112.6">AL30</text>
<text x="153" y="111.7">AM30</text>
<text x="153" y="110.8">AP28</text>
<text x="153" y="110">AP29</text>
<text x="153" y="109.1">AN30</text>
<text x="153" y="108.2">AN31</text>
<text x="121.8" y="114.3">AK33</text>
<text x="125" y="114.8">IO_L13P_T2L_N0_GC_QBC_68</text>
<text x="142.9" y="114.8">IO_L1P_T0L_N0_DBC_68</text>
<text x="153" y="114.3">AM28</text>
<text x="3" y="132.5">C</text>
<text x="275.9" y="132.5">C</text>
<text x="2.9" y="181.1">D</text>
<text x="275.9" y="181.1">D</text>
<text x="19.2" y="204.6">1</text>
<text x="53.5" y="204.6">2</text>
<text x="87.8" y="204.6">3</text>
<text x="122.1" y="204.6">4</text>
<text x="156.5" y="204.6">5</text>
<text x="190.8" y="204.6">6</text>
<text x="225.1" y="204.6">7</text>
<text x="259.5" y="204.6">8</text>
</g>
<text font-size=".8" fill="#00f" x="115.7" y="41.1">D and BW0/1 in same bank:0k</text>
<g font-size=".8" fill="#f00">
<text x="115.7" y="42">Only one write data byte is allowed per byte lane: 0k</text>
<text x="115.7" y="42.8">All byte lanes that are used for the write data of a single component must be adjacent, no skip byte lanes are allowed: ok</text>
<text x="115.7" y="44.6">One of the write data bytes of a memory component should be allocated in the: ok</text>
<text x="115.7" y="45.4">Memory Clock pair must be allocated in one of the byte lanes that are used for the write data of the corresponding memory component.: ok</text>
<text x="115.7" y="47.2">Memory clock should come from one of the center byte lanes (byte lanes 1 and 2).: ok</text>
<text x="115.7" y="48">K/K# can be allocated to any PN pair: ok</text>
<text x="115.7" y="49.8">All address/control (A/C) bits must be allocated in a single bank: ok</text>
<text x="115.7" y="50.7">All A/C byte lanes should be contiguous and no skip byte lanes is allowed: ok</text>
<text x="115.7" y="51.5">The address/control bank should be the same or adjacent to that of the write data bank: ok</text>
<text x="115.7" y="52.4">There should not be any empty byte lane or read byte lane between A/C and write data byte lanes. This rule applies when A/C and write data share the same bank or allocated in adjacent banks: ok</text>
<text x="115.7" y="53.3">Address/control pins should not share a byte lane with the write data as well as rea: ok</text>
</g>
<g font-size=".8" fill="#000080">
<text x="101" y="95.6">P40 QDDR II[4B]</text>
<text x="101" y="94.7">P40 QDDR II[4B]</text>
<text x="101" y="93">P40 QDDR II[4B]</text>
<text x="101" y="93.9">P40 QDDR II[4B]</text>
<text x="136.6" y="91.7">U68E</text>
<text x="173.4" y="93.9">P40 QDDR II[4B]</text>
<text x="173.4" y="93">P40 QDDR II[4B]</text>
<text x="173.4" y="94.7">P40 QDDR II[4B]</text>
<text x="173.4" y="95.6">P40 QDDR II[4B]</text>
<text x="101" y="97.3">P40 QDDR II[4B]</text>
<text x="101" y="98.2">P40 QDDR II[4B]</text>
<text x="101" y="99.1">P40 QDDR II[4B]</text>
<text x="101" y="99.9">P40 QDDR II[4B]</text>
<text x="101" y="100.8">P40 QDDR II[4B]</text>
<text x="101" y="96.4">P40 QDDR II[4B]</text>
<text x="173.4" y="96.4">P40 QDDR II[4B]</text>
<text x="173.4" y="97.3">P40 QDDR II[4B]</text>
<text x="173.4" y="100.8">P40 QDDR II[4B]</text>
<text x="173.4" y="99.9">P40 QDDR II[4B]</text>
<text x="173.4" y="101.7">P40 QDDR II[4B]</text>
<text x="173.4" y="99.1">P40 QDDR II[4B]</text>
<text x="173.4" y="98.2">P40 QDDR II[4B]</text>
<text x="101" y="105.2">P40 QDDR II[4B]</text>
<text x="101" y="106">P40 QDDR II[4B]</text>
<text x="101" y="106.9">P40 QDDR II[4B]</text>
<text x="101" y="107.8">P40 QDDR II[4B]</text>
<text x="101" y="104.3">P40 QDDR II[4B]</text>
<text x="173.4" y="106">P40 QDDR II[4B]</text>
<text x="173.4" y="105.2">P40 QDDR II[4B]</text>
<text x="173.4" y="106.9">P40 QDDR II[4B]</text>
<text x="173.4" y="107.8">P40 QDDR II[4B]</text>
<text x="173.4" y="103.4">P40 QDDR II[4B]</text>
<text x="173.4" y="102.6">P40 QDDR II[4B]</text>
<text x="177" y="106.4">240R/04</text>
<text x="177" y="105.5">R699</text>
<text x="89.7" y="113.9">P40 QDDR II[4B]</text>
<text x="101" y="109.5">P40 QDDR II[4B]</text>
<text x="101" y="108.7">P40 QDDR II[4B]</text>
<text x="101" y="112.1">P40 QDDR II[4B]</text>
<text x="101" y="110.4">P40 QDDR II[4B]</text>
<text x="101" y="111.3">P40 QDDR II[4B]</text>
<text x="170.8" y="112.1">P40 QDDR II[5B]</text>
<text x="170.8" y="113">P40 QDDR II[5B]</text>
<text x="170.8" y="108.7">P40 QDDR II[4B]</text>
<text x="173.4" y="111.3">P40 QDDR II[4B]</text>
<text x="173.4" y="109.5">P40 QDDR II[4B]</text>
<text x="89.7" y="114.8">P40 QDDR II[4B]</text>
<text x="133.1" y="116.1">XCKU15P-2FFVE1517E</text>
<text x="170.8" y="114.8">P40 QDDR II[4C]</text>
</g>
<g font-size=".8" fill="#800000">
<text x="107.8" y="95.6">QDR2_BS0</text>
<text x="107.8" y="94.7">QDR2_D4</text>
<text x="107.8" y="93">QDR2_D7</text>
<text x="107.8" y="93.9">QDR2_D8</text>
<text x="115.7" y="95.1">QDR2_BS0</text>
<text x="115.7" y="94.3">QDR2_D4</text>
<text x="115.7" y="92.5">QDR2_D7</text>
<text x="115.7" y="93.4">QDR2_D8</text>
<text x="157.6" y="93.4">QDR2_A9</text>
<text x="157.6" y="92.5">QDR2_A10</text>
<text x="157.6" y="94.3">QDR2_A6</text>
<text x="157.6" y="95.1">QDR2_A7</text>
<text x="165.4" y="93.9">QDR2_A9</text>
<text x="165.4" y="93">QDR2_A10</text>
<text x="165.4" y="94.7">QDR2_A6</text>
<text x="165.4" y="95.6">QDR2_A7</text>
<text x="107.8" y="97.3">QDR2_D2</text>
<text x="107.8" y="98.2">QDR2_D1</text>
<text x="107.8" y="99.1">QDR2_D3</text>
<text x="107.8" y="99.9">QDR2_D0</text>
<text x="107.8" y="100.8">QDR2_D5</text>
<text x="107.8" y="96.4">QDR2_D6</text>
<text x="115.7" y="96.9">QDR2_D2</text>
<text x="115.7" y="97.7">QDR2_D1</text>
<text x="115.7" y="98.6">QDR2_D3</text>
<text x="115.7" y="99.5">QDR2_D0</text>
<text x="115.7" y="100.4">QDR2_D5</text>
<text x="115.7" y="96">QDR2_D6</text>
<text x="157.6" y="96">QDR2_A12</text>
<text x="157.6" y="96.9">QDR2_A2</text>
<text x="157.6" y="100.4">QDR2_A8</text>
<text x="157.6" y="99.5">QDR2_A1</text>
<text x="157.6" y="101.3">QDR2_A0</text>
<text x="157.6" y="98.6">QDR2_A5</text>
<text x="157.6" y="97.7">QDR2_A4</text>
<text x="165.4" y="96.4">QDR2_A12</text>
<text x="165.4" y="97.3">QDR2_A2</text>
<text x="165.4" y="100.8">QDR2_A8</text>
<text x="165.4" y="99.9">QDR2_A1</text>
<text x="165.4" y="101.7">QDR2_A0</text>
<text x="165.4" y="99.1">QDR2_A5</text>
<text x="165.4" y="98.2">QDR2_A4</text>
<text x="107.8" y="105.2">QDR2_D12</text>
<text x="107.8" y="106">QDR2_D13</text>
<text x="107.8" y="106.9">QDR2_D14</text>
<text x="107.8" y="107.8">QDR2_D16</text>
<text x="107.8" y="104.3">QDR2_D17</text>
<text x="115.7" y="104.7">QDR2_D12</text>
<text x="115.7" y="105.6">QDR2_D13</text>
<text x="115.7" y="106.5">QDR2_D14</text>
<text x="115.7" y="107.4">QDR2_D16</text>
<text x="115.7" y="103.8">QDR2_D17</text>
<text x="157.6" y="105.6">QDR2_A15</text>
<text x="157.6" y="104.7">QDR2_A14</text>
<text x="157.6" y="106.5">QDR2_A16</text>
<text x="157.6" y="107.4">QDR2_A18</text>
<text x="157.6" y="103">QDR2_A11</text>
<text x="157.6" y="102.1">QDR2_A3</text>
<text x="165.4" y="106">QDR2_A15</text>
<text x="165.4" y="105.2">QDR2_A14</text>
<text x="165.4" y="106.9">QDR2_A16</text>
<text x="165.4" y="107.8">QDR2_A18</text>
<text x="165.4" y="103.4">QDR2_A11</text>
<text x="165.4" y="102.6">QDR2_A3</text>
<text x="96.5" y="113.9">QDR2_CLK_N</text>
<text x="106.1" y="113.5">QDR2_CLK_N</text>
<text x="107.8" y="109.5">QDR2_D9</text>
<text x="107.8" y="108.7">QDR2_BS1</text>
<text x="107.8" y="112.1">QDR2_D11</text>
<text x="107.8" y="110.4">QDR2_D10</text>
<text x="107.8" y="111.3">QDR2_D15</text>
<text x="115.7" y="109.1">QDR2_D9</text>
<text x="115.7" y="108.2">QDR2_BS1</text>
<text x="115.7" y="111.7">QDR2_D11</text>
<text x="115.7" y="110">QDR2_D10</text>
<text x="115.7" y="110.8">QDR2_D15</text>
<text x="157.6" y="111.7">QDR2_RD</text>
<text x="157.6" y="112.6">QDR2_QVLD</text>
<text x="157.6" y="110">QDR2_A19-NEW</text>
<text x="157.6" y="113.5">QDR2_A20-NEW</text>
<text x="157.6" y="110.8">QDR2_A17</text>
<text x="157.6" y="109.1">QDR2_A13</text>
<text x="157.6" y="108.2">QDR2_WE</text>
<text x="165.4" y="113">QDR2_QVLD</text>
<text x="165.4" y="111.3">QDR2_A17</text>
<text x="165.4" y="109.5">QDR2_A13</text>
<text x="165.4" y="108.7">QDR2_WE</text>
<text x="166.2" y="112.1">QDR2_RD</text>
<text x="175.9" y="110">GND</text>
<text x="96.5" y="114.8">QDR2_CLK_P</text>
<text x="106.1" y="114.3">QDR2_CLK_P</text>
<text x="157.6" y="114.3">QDR2_DOFF</text>
<text x="165.4" y="114.8">QDR2_DOFF</text>
</g>
<g font-size=".6" fill="#000080">
<text x="124.4" y="91.5">BANK 68</text>
<text x="102.7" y="112.1" transform="rotate(90 102.7 112.1)">TP113</text>
<text x="104.2" y="116.1" transform="rotate(-90 104.2 116.1)">TP114</text>
<text x="157.4" y="117.5" transform="rotate(-90 157.4 117.5)">TP68</text>
<text x="161.8" y="115.8" transform="rotate(-90 161.8 115.8)">TP67</text>
</g>
</svg>
